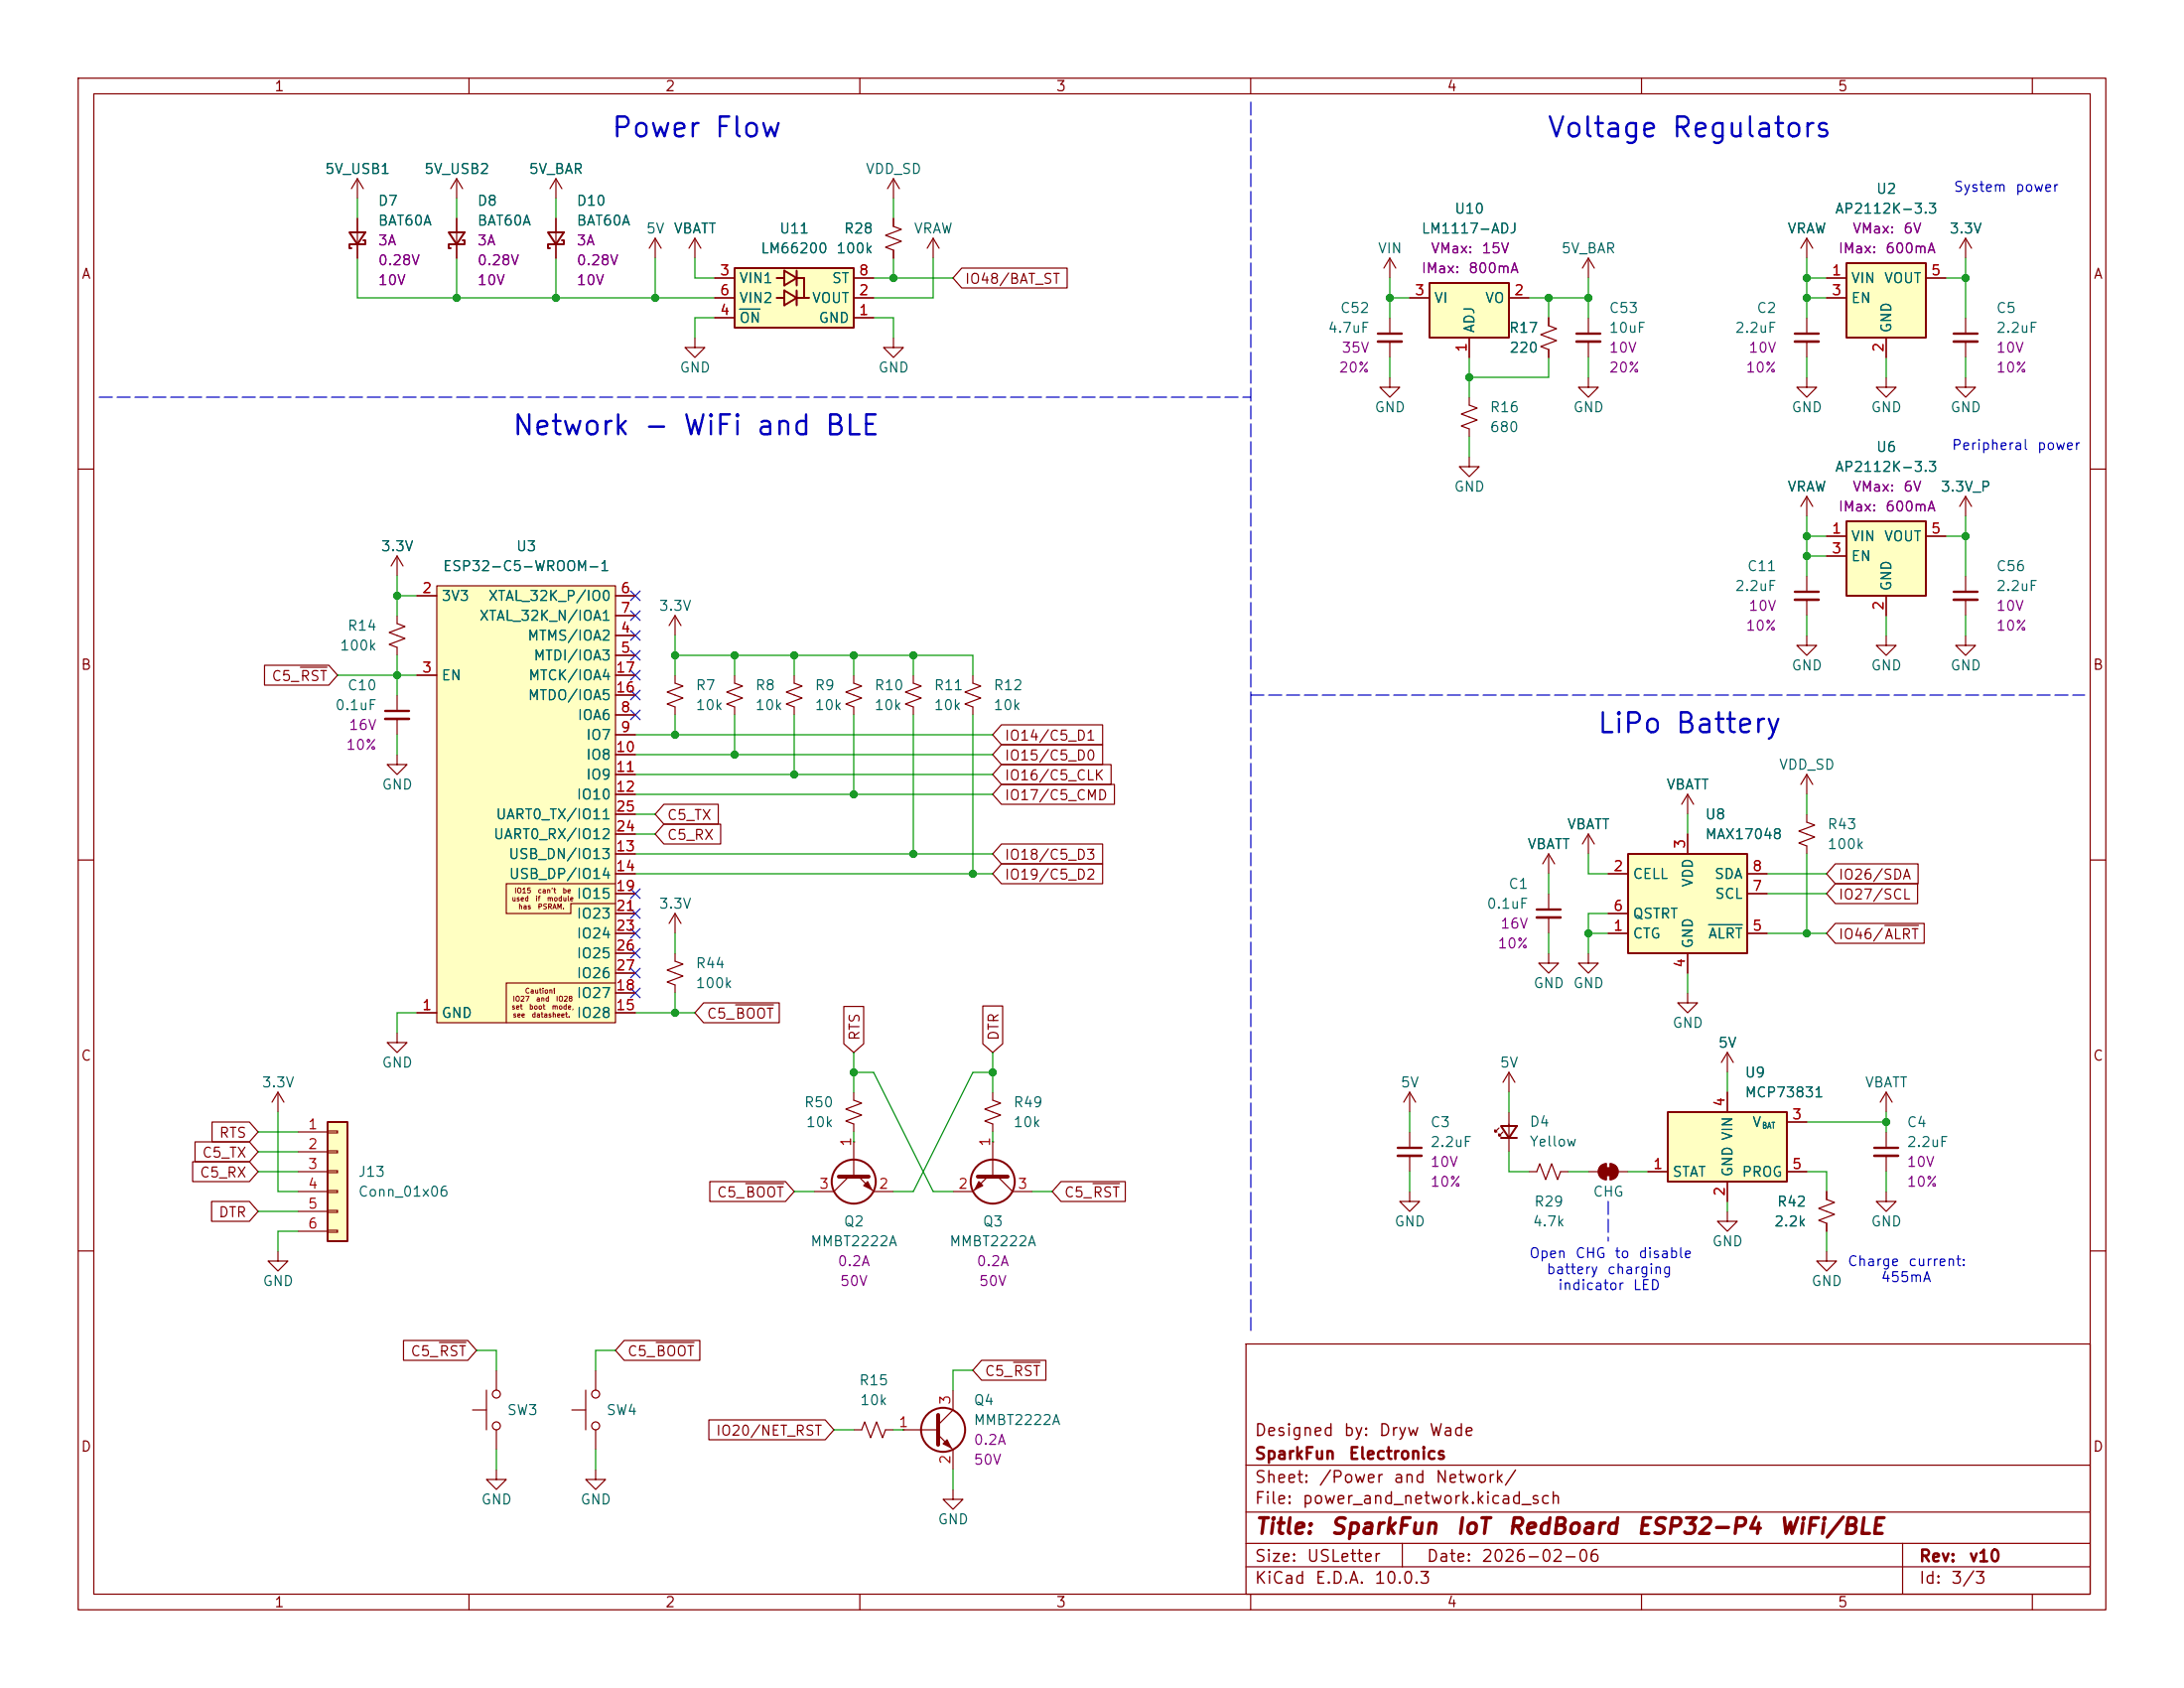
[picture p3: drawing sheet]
<svg xmlns="http://www.w3.org/2000/svg" width="279mm" height="216mm" viewBox="0 0 279 216" stroke-linecap="round" stroke-linejoin="round" font-family="sans-serif">
<g fill="none" stroke="#840000" stroke-width=".15">
<path d="M10 10h259.4v195.9h-259.4zM12 12h255.4v191.9h-255.4zM60 10v2M110 10v2M160 10v2M210 10v2M260 10v2M71.1 22.9l-.7 1.2M71.1 22.9l.8 1.2M71.1 22.9v2.5M177.8 33l-.8 1.3M177.8 33l.8 1.3"/>
<path d="M177.8 33v2.6M203.2 33l-.8 1.3M203.2 33l.8 1.3M203.2 33v2.6M241.3 48.3v1.2h1.3l-1.3 1.3-1.3-1.3h1.3M10 60h2M231.1 73.7v2M231.1 76.7v2M267.4 60h2M116.8 86.4v1l1.1 .4-2.1 .7 2.1 .8-2.1 .7 1 .4v1M10 110h2M267.4 110h2"/>
<path d="M195.6 149.9h1l.4-1.1 .7 2.1 .8-2.1 .8 2.1 .3-1h1.1M10 160h2M159.4 171.9h108v32h-108zM267.4 160h2M159.4 197.4h108M159.4 193.4h108M159.4 187.4h108M179.4 197.4v3M243.4 197.4v6.5M60 203.9v2M110 203.9v2M159.4 200.4h108"/>
<path d="M160 203.9v2M210 203.9v2M260 203.9v2"/>
</g>
<path d="M229.6 75.7h3.1" fill="none" stroke="#840000" stroke-width=".3"/>
<path d="M229.6 76.7h3.1" fill="none" stroke="#840000" stroke-width=".33"/>
<path d="M182.9 36.2h10.1v7h-10.1z" fill="#ffffc2"/>
<path d="M182.9 36.2h10.1v7h-10.1z" fill="none" stroke="#840000" stroke-width=".25"/>
<g fill="none" stroke="#840000" stroke-width=".15">
<path d="M180.3 38.1h2.6M193 38.1h2.6M231.1 30.5l-.7 1.3M231.1 30.5l.8 1.3M231.1 30.5v2.5M88.9 43.2v1.3h1.3l-1.3 1.2-1.3-1.2h1.3M114.3 43.2v1.3h1.3l-1.3 1.2-1.3-1.2h1.3M188 43.2v2.5M94 86.4v1l1 .4-2 .7 2 .8-2 .7 1 .4v1M101.6 86.4v1l1 .4-2 .7 2 .8-2 .7 1 .4v1M124.5 86.4v1l1 .4-2.1 .7 2.1 .8-2.1 .7 1.1 .4v1M198.1 109.2l-.7 1.3"/>
<path d="M198.1 109.2l.8 1.3M198.1 109.2v2.6M198.1 114.3v2M198.1 117.3v2.1M180.3 139.7v2.5M180.3 139.7l-.7 1.3M180.3 139.7l.8 1.3M193 137.2l-.7 1.2M193 137.2l.8 1.2M193 137.2v2.5M198.1 121.9v1.3h1.3l-1.3 1.3-1.3-1.3h1.3M215.9 127v1.3h1.3l-1.3 1.2-1.3-1.2h1.3"/>
<path d="M180.3 152.4v1.3h1.3l-1.3 1.2-1.2-1.2h1.2M180.3 144.8v2M180.3 147.8v2.1"/>
</g>
<path d="M196.6 116.3h3M178.8 146.8h3.1" fill="none" stroke="#840000" stroke-width=".3"/>
<path d="M196.6 117.3h3M178.8 147.8h3.1" fill="none" stroke="#840000" stroke-width=".33"/>
<path d="M213.4 142.2h15.2v8.9h-15.2z" fill="#ffffc2"/>
<path d="M70.1 29.7h2l-1 1.5zM71.9 30.7h.2v.5h-2v.6h.3M213.4 142.2h15.2v8.9h-15.2z" fill="none" stroke="#840000" stroke-width=".25"/>
<path d="M71.1 27.9v5.1M221 134.6v2.6M221 139.7v2.5M221 134.6l-.8 1.3M221 134.6l.7 1.3M210.8 149.9h2.6M221 151.1v2.6M228.6 149.9h2.5M228.6 143.5h2.5" fill="none" stroke="#840000" stroke-width=".15"/>
<path d="M236.2 66.7h10.2v9.5h-10.2z" fill="#ffffc2"/>
<path d="M57.4 29.7h2l-1 1.5zM59.2 30.7h.2v.5h-2v.6h.3M236.2 66.7h10.2v9.5h-10.2z" fill="none" stroke="#840000" stroke-width=".25"/>
<g fill="none" stroke="#840000" stroke-width=".15">
<path d="M58.4 27.9v5.1M251.5 30.5l-.8 1.3M251.5 30.5l.7 1.3M251.5 30.5v2.5M251.5 40.6v2.1M251.5 43.7v2M233.7 68.6h2.5M233.7 71.1h2.5M241.3 76.2v2.5M246.4 68.6h2.5M231.1 81.3v1.3h1.3l-1.3 1.2-1.2-1.2h1.2M86.4 116.8l-.8 1.3"/>
<path d="M86.4 116.8l.7 1.3M86.4 116.8v2.6"/>
</g>
<path d="M249.9 42.7h3.1" fill="none" stroke="#840000" stroke-width=".3"/>
<path d="M249.9 43.7h3.1" fill="none" stroke="#840000" stroke-width=".33"/>
<path d="M41.9 143.5h2.5v15.3h-2.5z" fill="#ffffc2"/>
<path d="M41.9 143.5h2.5v15.3h-2.5z" fill="none" stroke="#840000" stroke-width=".25"/>
<g fill="none" stroke="#840000" stroke-width=".15">
<path d="M188 50.8v1l1 .4-2.1 .8 2.1 .7-2.1 .8 1.1 .4v1M188 58.4v1.3h1.2l-1.2 1.3-1.3-1.3h1.3M251.5 48.3v1.2h1.2l-1.2 1.3-1.3-1.3h1.3M251.5 63.5l.7 1.3M251.5 63.5v2.5M251.5 73.7v2M251.5 76.7v2M251.5 63.5l-.8 1.3M241.3 81.3v1.3h1.3l-1.3 1.2-1.3-1.2h1.3M251.5 81.3v1.3h1.2l-1.2 1.2-1.3-1.2h1.3M50.8 132.1v1.3h1.3l-1.3 1.2-1.3-1.2h1.3M241.3 139.7l-.8 1.3"/>
<path d="M241.3 139.7l.8 1.3M241.3 139.7v2.5M38.1 144.8h3.8M38.1 147.3h3.8M38.1 149.9h3.8M38.1 152.4h3.8M38.1 154.9h3.8M38.1 157.5h3.8M41.9 144.7h1.3v.2h-1.3zM41.9 147.2h1.3v.2h-1.3zM41.9 149.7h1.3v.3h-1.3zM41.9 152.3h1.3v.2h-1.3z"/>
<path d="M41.9 154.8h1.3v.3h-1.3zM41.9 157.4h1.3v.2h-1.3zM203.2 149.9h1.3M204.8 149.1l.3-.2 .4-.1v2.1a1.02 1.02 0 0 1-.9-.7 1.02 1.02 0 0 1 .2-1.1zM206 148.8a1.02 1.02 0 0 1 1 1.1 1.02 1.02 0 0 1-1 1zM207 149.9h1.3M221 154.9v1.3h1.2l-1.2 1.3-1.3-1.3h1.3M241.3 152.4v1.3h1.3l-1.3 1.2-1.3-1.2h1.3M233.7 160v1.3h1.2l-1.2 1.3-1.3-1.3h1.3M63.5 188v1.2h1.3l-1.3 1.3-1.3-1.3h1.3"/>
</g>
<g fill="#840000" stroke="#840000" stroke-width=".15">
<path d="M205.2 149.4h1v1h-1z"/>
<path d="M204.8 149.1l.3-.2 .4-.1v2.1a1.02 1.02 0 0 1-.9-.7 1.02 1.02 0 0 1 .2-1.1z"/>
<path d="M206 148.8a1.02 1.02 0 0 1 1 1.1 1.02 1.02 0 0 1-1 1z"/>
</g>
<path d="M249.9 75.7h3.1" fill="none" stroke="#840000" stroke-width=".3"/>
<path d="M249.9 76.7h3.1" fill="none" stroke="#840000" stroke-width=".33"/>
<path d="M236.2 33.7h10.2v9.5h-10.2z" fill="#ffffc2"/>
<path d="M236.2 33.7h10.2v9.5h-10.2zM192 144h2.1l-1.1 1.5zM192 145.5h2.1" fill="none" stroke="#840000" stroke-width=".25"/>
<g fill="none" stroke="#840000" stroke-width=".15">
<path d="M45.7 22.9l-.7 1.2M45.7 22.9l.8 1.2M45.7 22.9v2.5M233.7 35.6h2.5M233.7 38.1h2.5M246.4 35.6h2.5M177.8 48.3v1.2h1.3l-1.3 1.3-1.3-1.3h1.3M177.8 40.6v2.1M177.8 43.7v2M198.1 40.6v1.1l1 .3-2 .8 2 .8-2 .7 1 .4v1M203.2 48.3v1.2h1.3l-1.3 1.3-1.3-1.3h1.3M203.2 40.6v2.1"/>
<path d="M203.2 43.7v2M231.1 48.3v1.2h1.3l-1.3 1.3-1.2-1.3h1.2M231.1 40.6v2.1M231.1 43.7v2M241.3 43.2v2.5M231.1 63.5v2.5M231.1 63.5l-.7 1.3M231.1 63.5l.8 1.3M231.1 99.1v2.5M231.1 99.1l-.7 1.2M231.1 99.1l.8 1.2M203.2 106.7l-.8 1.3"/>
<path d="M203.2 106.7l.8 1.3M203.2 106.7v2.5M215.9 101.6l-.8 1.3M215.9 101.6l.8 1.3M215.9 101.6v2.5M231.1 104.1v1.1l1.1 .3-2.1 .8 2.1 .8-2.1 .7 1 .4v1M35.6 139.7l-.8 1.3M35.6 139.7l.7 1.3M35.6 139.7v2.5M203.2 121.9v1.3h1.3l-1.3 1.3-1.3-1.3h1.3M191.8 144.3l-.5 .5v-.3v.3h.2M192.3 144.8l-.5 .5v-.3v.3h.2"/>
<path d="M193 142.2v5.1M233.7 152.4v1l1 .4-2 .8 2 .7-2 .8 1 .4v1M241.3 144.8v2M241.3 147.8v2.1M35.6 160v1.3h1.2l-1.2 1.3-1.3-1.3h1.3M62.2 177.8v5.1M63.5 175.3v2.5M74.9 177.8v5.1M76.2 175.3v2.5M60.5 180.3h1.7M63.5 182.9v2.5M73.2 180.3h1.7"/>
<path d="M76.2 188v1.2h1.3l-1.3 1.3-1.3-1.3h1.3M76.2 182.9v2.5"/>
<circle cx="63.5" cy="178.3" r=".51"/>
<circle cx="76.2" cy="178.3" r=".51"/>
<circle cx="63.5" cy="182.4" r=".51"/>
<circle cx="76.2" cy="182.4" r=".51"/>
</g>
<path d="M176.3 42.7h3M201.7 42.7h3M229.6 42.7h3.1M239.8 146.8h3" fill="none" stroke="#840000" stroke-width=".3"/>
<path d="M176.3 43.7h3M201.7 43.7h3M229.6 43.7h3.1M239.8 147.8h3" fill="none" stroke="#840000" stroke-width=".33"/>
<path d="M208.3 109.2h15.2v12.7h-15.2z" fill="#ffffc2"/>
<path d="M208.3 109.2h15.2v12.7h-15.2z" fill="none" stroke="#840000" stroke-width=".25"/>
<g fill="none" stroke="#840000" stroke-width=".15">
<path d="M83.8 30.5l-.7 1.3M83.8 30.5l.8 1.3M83.8 30.5v2.5M88.9 30.5l-.8 1.3M88.9 30.5l.8 1.3M88.9 30.5v2.5M205.7 119.4h2.6M205.7 111.8h2.6M205.7 116.8h2.6M215.9 106.7v2.5M223.5 119.4h2.6M223.5 111.8h2.6"/>
<path d="M223.5 114.3h2.6M215.9 121.9v2.6"/>
</g>
<path d="M218.6 118.3h4.3" fill="none" stroke="#006464" stroke-width=".15"/>
<path d="M94 34.3h15.2v7.6h-15.2z" fill="#ffffc2"/>
<g fill="none" stroke="#840000" stroke-width=".25">
<path d="M44.7 29.7h2l-1 1.5zM46.5 30.7h.2v.5h-2v.6h.3M94 34.3h15.2v7.6h-15.2zM99.4 35.6h.9M99.4 38.1h.9M100.3 34.6l1.6 1-1.6 .9zM100.3 37.1l1.6 1-1.6 1zM101.9 35.6h1v2.5M101.9 38.1h1.6M101.9 34.6v1.9M101.9 37.1v2"/>
<circle cx="109.2" cy="151.1" r="2.82"/>
<circle cx="127" cy="151.1" r="2.82"/>
<circle cx="120.6" cy="182.9" r="2.82"/>
</g>
<g fill="none" stroke="#840000" stroke-width=".15">
<path d="M45.7 27.9v5.1M58.4 22.9l-.7 1.2M58.4 22.9l.8 1.2M58.4 22.9v2.5M91.4 38.1h2.6M91.4 35.6h2.6M109.2 38.1h2.6M109.2 35.6h2.6M114.3 27.9v1.1l1 .3-2 .8 2 .8-2 .7 1 .4v1M114.3 22.9l-.8 1.2M114.3 22.9l.8 1.2M114.3 22.9v2.5"/>
<path d="M119.4 30.5l-.8 1.3M119.4 30.5l.7 1.3M119.4 30.5v2.5M91.4 40.6h2.6M109.2 40.6h2.6M109.2 139.7v1l1 .4-2 .8 2 .7-2 .8 1 .4v1M127 139.7v1l1 .4-2 .8 2 .7-2 .8 1 .4v1M108.6 150.5l-1.9 1.9h-2.6M109.2 146.1h.1M109.2 146.1v4.4M109.9 150.5l1.9 1.9h2.5M126.4 150.5l-1.9 1.9h-2.6"/>
<path d="M127 146.1h.1M127 146.1v4.4M127.6 150.5l1.9 1.9h2.6M121.9 177.8v2.5l-1.9 1.9M109.2 182.9h1l.4-1 .8 2 .7-2 .8 2 .4-1h1M115.6 182.9h.1M115.6 182.9h4.4M120 183.5l1.9 1.9v2.6M121.9 190.5v1.3h1.3l-1.3 1.2-1.3-1.2h1.3"/>
</g>
<path d="M94.6 39.5h2.6" fill="none" stroke="#006464" stroke-width=".15"/>
<path d="M107.3 150.5h3.8M125.1 150.5h3.8M120 181v3.8" fill="none" stroke="#840000" stroke-width=".51"/>
<g fill="#840000" stroke="#840000" stroke-width=".15">
<path d="M120.6 184.7l.6-.5 .5 1z"/>
<path d="M125.2 151.1l.5 .5-1 .5z"/>
<path d="M110.5 151.6l.5-.5 .5 1z"/>
</g>
<path d="M55.9 74.9h22.8v55.9h-22.8z" fill="#ffffc2"/>
<g fill="none" stroke="#840000" stroke-width=".15">
<path d="M45.7 27.9v1.8M45.7 31.2v1.8M58.4 27.9v1.8M58.4 31.2v1.8M71.1 27.9v1.8M71.1 31.2v1.8M91.4 38.1h2.6M91.4 35.6h2.6M109.2 38.1h2.6M109.2 35.6h2.6M114.3 27.9v1.1M114.3 32v1"/>
<path d="M123 34.3h13.5v2.5h-13.5l-1.1-1.2zM180.3 38.1h2.6M193 38.1h2.6M233.7 38.1h2.5M233.7 35.6h2.5M246.4 35.6h2.5M91.4 40.6h2.6M109.2 40.6h2.6M188 43.2v2.5M198.1 40.6v1.1M198.1 44.7v1M241.3 43.2v2.5"/>
<path d="M50.8 78.7v1.1l1 .3-2 .8 2 .8-2 .7 1 .4v1M50.8 71.1v2.6M50.8 71.1l-.8 1.3M50.8 71.1l.8 1.3M53.3 76.2h2.6M55.9 74.9h22.8v55.9h-22.8zM78.7 76.2h2.6M78.7 78.7h2.6M86.4 78.7v2.6M86.4 78.7l-.8 1.3M86.4 78.7l.7 1.3M233.7 68.6h2.5"/>
<path d="M233.7 71.1h2.5M241.3 76.2v2.5M246.4 68.6h2.5M33.8 85.1h8.3l1.1 1.3-1.1 1.2h-8.3zM38.4 85.3h3.4M50.8 96.5v1.3h1.3l-1.3 1.3-1.3-1.3h1.3M50.8 88.9v2M50.8 91.9v2.1M53.3 86.4h2.6M78.7 86.4h2.6M78.7 81.3h2.6M78.7 83.8h2.6"/>
<path d="M78.7 91.4h2.6M78.7 94h2.6M78.7 96.5h2.6M78.7 99.1h2.6M78.7 88.9h2.6M86.4 86.4v1l1 .4-2.1 .7 2.1 .8-2.1 .7 1.1 .4v1M109.2 86.4v1l1 .4-2 .7 2 .8-2 .7 1 .4v1M128.1 92.7h13v2.6h-13l-1.1-1.3zM128.1 97.8h14v2.5h-14l-1.1-1.2zM128.1 95.2h13v2.6h-13l-1.1-1.3zM78.7 113h-13.9v3.8h8.2v-1.2h5.7M78.7 101.6h2.6"/>
<path d="M78.7 109.2h2.6M78.7 111.8h2.6M78.7 114.3h2.6M78.7 116.8h2.6M78.7 119.4h2.6M78.7 106.7h2.6M78.7 104.1h2.6M84.9 105.4h7.3v2.6h-7.3l-1.1-1.3zM84.9 102.9h7v2.5h-7l-1.1-1.3zM128.1 110.5h13v2.5h-13l-1.1-1.2zM128.1 107.9h13v2.6h-13l-1.1-1.3zM128.1 100.3h14.5v2.6h-14.5l-1.1-1.3z"/>
<path d="M205.7 111.8h2.6M205.7 116.8h2.6M205.7 119.4h2.6M215.9 106.7v2.5M223.5 111.8h2.6M223.5 114.3h2.6M223.5 119.4h2.6M234.8 118.1h11.4v2.6h-11.4l-1.1-1.3zM234.8 113h10.5v2.6h-10.5l-1.1-1.3zM234.8 110.5h10.6v2.5h-10.6l-1.1-1.2zM241.1 118.4h4.3M53.3 129.5h2.6"/>
<path d="M78.7 125.7h-13.9v5.1M78.7 129.5h2.6M78.7 127h2.6M78.7 121.9h2.6M78.7 124.5h2.6M86.4 121.9v1l1 .4-2.1 .8 2.1 .7-2.1 .8 1.1 .4v1M90 128.3h9.7v2.5h-9.7l-1.1-1.3zM94.1 128.5h4.9M107.9 128.7h2.6v4.8l-1.3 1.1-1.3-1.1zM125.7 128.7h2.6v4.8l-1.3 1.1-1.3-1.1zM215.9 121.9v2.6M221 139.7v2.5"/>
<path d="M24.6 148.6h7.3l1.1 1.3-1.1 1.2h-7.3zM25 146h6.9l1.1 1.3-1.1 1.3h-6.9zM27.1 153.7h4.8l1.1 1.2-1.1 1.3h-4.8zM27.1 143.5h4.8l1.1 1.3-1.1 1.3h-4.8zM90.8 151.1h9.7l1.1 1.3-1.1 1.3h-9.7zM95.4 151.4h4.8M135.7 151.1h8.3v2.6h-8.3l-1.1-1.3zM139.8 151.4h3.4M210.8 149.9h2.6M221 151.1v2.6M228.6 149.9h2.5M228.6 143.5h2.5"/>
<path d="M233.7 152.4v1M233.7 156.5v1M51.6 171.4h8.2l1.2 1.3-1.2 1.3h-8.2zM56.2 171.7h3.4M79.9 171.4h9.6v2.6h-9.6l-1.2-1.3zM83.9 171.7h4.9M125.6 174h8.2v2.5h-8.2l-1.1-1.2zM129.7 174.2h3.4M90.7 181.6h14.9l1.1 1.3-1.1 1.3h-14.9z"/>
</g>
<path d="M49.3 90.9h3" fill="none" stroke="#840000" stroke-width=".3"/>
<path d="M49.3 91.9h3" fill="none" stroke="#840000" stroke-width=".33"/>
<path d="M12.7 50.8h147.3M160 88.9h106.7M205.7 153.7v5.1M160 170.2v-157.5" fill="none" stroke="#0000c2" stroke-width=".15" stroke-dasharray="1.7 .6"/>
<g fill="none" stroke="#009600" stroke-width=".15">
<path d="M45.7 33v5.1h45.7M45.7 25.4v2.5M58.4 25.4v2.5M58.4 33v5.1M71.1 25.4v2.5M71.1 33v5.1M83.8 33v5.1M88.9 33v2.6h2.5M111.8 35.6h10.1M114.3 25.4v2.5M114.3 33v2.6M119.4 33v5.1h-7.6"/>
<path d="M177.8 38.1h2.5M177.8 35.6v5M195.6 38.1h7.6M198.1 38.1v2.5M203.2 35.6v5M231.1 33v7.6M231.1 38.1h2.6M231.1 35.6h2.6M248.9 35.6h2.6M251.5 33v7.6M91.4 40.6h-2.5v2.6M111.8 40.6h2.5v2.6"/>
<path d="M177.8 45.7v2.6M188 45.7v5.1M188 55.9v2.5M198.1 45.7v2.6h-10.1M203.2 45.7v2.6M231.1 45.7v2.6M241.3 45.7v2.6M251.5 45.7v2.6M50.8 73.7v5M50.8 76.2h2.5M231.1 66v7.7M231.1 78.7v2.6"/>
<path d="M231.1 68.6h2.6M231.1 71.1h2.6M241.3 78.7v2.6M248.9 68.6h2.6M251.5 66v7.7M251.5 78.7v2.6M43.2 86.4h10.1M50.8 83.8v5.1M50.8 94v2.5M81.3 99.1h45.7M81.3 94h45.7M81.3 96.5h45.7"/>
<path d="M86.4 83.8h38.1v2.6M86.4 81.3v5.1M86.4 91.4v2.6M94 83.8v2.6M94 91.4v5.1M101.6 83.8v2.6M101.6 91.4v7.7M109.2 83.8v2.6M109.2 91.4v10.2M116.8 83.8v2.6M116.8 91.4v17.8M124.5 91.4v20.4"/>
<path d="M81.3 109.2h45.7M81.3 111.8h45.7M81.3 106.7h2.5M81.3 104.1h2.5M81.3 101.6h45.7M86.4 119.4v2.5M198.1 111.8v2.5M198.1 119.4v2.5M203.2 109.2v2.6h2.5M203.2 119.4h2.5M205.7 116.8h-2.5v5.1M215.9 104.1v2.6"/>
<path d="M226.1 111.8h7.6M226.1 114.3h7.6M226.1 119.4h7.6M231.1 101.6v2.5M231.1 109.2v10.2M53.3 129.5h-2.5v2.6M81.3 129.5h7.6M86.4 127v2.5M109.2 134.6v5.1M109.2 137.2h2.6l7.6 15.2h2.5M127 137.2h-2.5l-7.7 15.2h-2.5M127 134.6v5.1"/>
<path d="M193 139.7v2.5M215.9 124.5v2.5M221 137.2v2.5M33 149.9h5.1M33 154.9h5.1M33 147.3h5.1M33 144.8h5.1M35.6 142.2v10.2h2.5M38.1 157.5h-2.5v2.5M101.6 152.4h2.5M109.2 144.8v1.3M127 144.8v1.3"/>
<path d="M132.1 152.4h2.5M180.3 142.2v2.6M180.3 149.9v2.5M193 147.3v2.6h2.6M200.7 149.9h2.5M208.3 149.9h2.5M221 153.7v1.2M231.1 149.9h2.6v2.5M231.1 143.5h10.2M233.7 157.5v2.5M241.3 142.2v2.6M241.3 149.9v2.5"/>
<path d="M61 172.7h2.5v2.6M78.7 172.7h-2.5v2.6M124.5 175.3h-2.6v2.5M63.5 185.4v2.6M76.2 185.4v2.6M106.7 182.9h2.5M114.3 182.9h1.3M121.9 188v2.5"/>
</g>
<g fill="none" stroke="#000084" stroke-width=".15">
<path d="M80.7 75.6l1.2 1.2M80.7 78.1l1.2 1.2M81.9 75.6l-1.2 1.2M81.9 78.1l-1.2 1.2M80.7 80.7l1.2 1.2M80.7 83.2l1.2 1.2M80.7 90.8l1.2 1.2M80.7 88.3l1.2 1.2M80.7 85.8l1.2 1.2M81.9 80.7l-1.2 1.2M81.9 83.2l-1.2 1.2M81.9 90.8l-1.2 1.2"/>
<path d="M81.9 88.3l-1.2 1.2M81.9 85.8l-1.2 1.2M80.7 116.2l1.2 1.2M80.7 118.8l1.2 1.2M80.7 113.7l1.2 1.2M81.9 116.2l-1.2 1.2M81.9 118.8l-1.2 1.2M81.9 113.7l-1.2 1.2M80.7 121.3l1.2 1.2M80.7 123.9l1.2 1.2M80.7 126.4l1.2 1.2M81.9 121.3l-1.2 1.2"/>
<path d="M81.9 123.9l-1.2 1.2M81.9 126.4l-1.2 1.2"/>
</g>
<path d="M94.6 39.5h2.6M218.6 118.3h4.3" fill="none" stroke="#006464" stroke-width=".15"/>
<g fill="#009600" stroke="#009600" stroke-width=".13">
<circle cx="177.8" cy="38.1" r=".46"/>
<circle cx="114.3" cy="35.6" r=".46"/>
<circle cx="188" cy="48.3" r=".46"/>
<circle cx="198.1" cy="38.1" r=".46"/>
<circle cx="203.2" cy="38.1" r=".46"/>
<circle cx="251.5" cy="35.6" r=".46"/>
<circle cx="251.5" cy="68.6" r=".46"/>
<circle cx="231.1" cy="35.6" r=".46"/>
<circle cx="231.1" cy="38.1" r=".46"/>
<circle cx="203.2" cy="119.4" r=".46"/>
<circle cx="231.1" cy="119.4" r=".46"/>
<circle cx="231.1" cy="68.6" r=".46"/>
<circle cx="231.1" cy="71.1" r=".46"/>
<circle cx="241.3" cy="143.5" r=".46"/>
<circle cx="109.2" cy="137.2" r=".46"/>
<circle cx="124.5" cy="111.8" r=".46"/>
<circle cx="116.8" cy="109.2" r=".46"/>
<circle cx="127" cy="137.2" r=".46"/>
<circle cx="83.8" cy="38.1" r=".46"/>
<circle cx="71.1" cy="38.1" r=".46"/>
<circle cx="58.4" cy="38.1" r=".46"/>
<circle cx="86.4" cy="129.5" r=".46"/>
<circle cx="50.8" cy="86.4" r=".46"/>
<circle cx="50.8" cy="76.2" r=".46"/>
<circle cx="86.4" cy="83.8" r=".46"/>
<circle cx="86.4" cy="94" r=".46"/>
<circle cx="94" cy="96.5" r=".46"/>
<circle cx="101.6" cy="99.1" r=".46"/>
<circle cx="109.2" cy="101.6" r=".46"/>
<circle cx="116.8" cy="83.8" r=".46"/>
<circle cx="109.2" cy="83.8" r=".46"/>
<circle cx="101.6" cy="83.8" r=".46"/>
<circle cx="94" cy="83.8" r=".46"/>
</g>
<g font-size="2.5" fill="#0000c2">
<text x="78.1" y="18.2">Power Flow</text>
<text x="197.8" y="18.2">Voltage Regulators</text>
<text x="65.4" y="56.3">Network - WiFi and BLE</text>
<text x="204.2" y="94.4">LiPo Battery</text>
</g>
<g font-size="2" fill="#840000">
<text x="160.4" y="196.7">Title:</text>
<text x="170.1" y="196.7">SparkFun</text>
<text x="186.1" y="196.7">IoT</text>
<text x="192.7" y="196.7">RedBoard</text>
<text x="209.2" y="196.7">ESP32-P4</text>
<text x="227.5" y="196.7">WiFi/BLE</text>
</g>
<g font-size="1.5" fill="#840000">
<text x="160.4" y="184">Designed</text>
<text x="171.8" y="184">by:</text>
<text x="176.3" y="184">Dryw</text>
<text x="182.7" y="184">Wade</text>
<text x="160.4" y="190">Sheet:</text>
<text x="160.4" y="187">SparkFun</text>
<text x="168.6" y="190">/Power</text>
<text x="172.4" y="187">Electronics</text>
<text x="178.1" y="190">and</text>
<text x="183.5" y="190">Network/</text>
<text x="160.4" y="192.7">File:</text>
<text x="166.5" y="192.7">power_and_network.kicad_sch</text>
<text x="160.4" y="202.9">KiCad</text>
<text x="160.4" y="200.1">Size:</text>
<text x="167.1" y="200.1">USLetter</text>
<text x="168.1" y="202.9">E.D.A.</text>
<text x="175.7" y="202.9">10.0.3</text>
<text x="182.4" y="200.1">Date:</text>
<text x="189.4" y="200.1">2026-02-06</text>
<text x="245.4" y="200.1">Rev:</text>
<text x="245.4" y="202.9">Id:</text>
<text x="249.5" y="202.9">3/3</text>
<text x="251.8" y="200.1">v10</text>
</g>
<g font-size="1.3" fill="#840000">
<text x="35" y="12">1</text>
<text x="85" y="12">2</text>
<text x="135" y="12">3</text>
<text x="185" y="12">4</text>
<text x="235" y="12">5</text>
<text x="10.3" y="36">A</text>
<text x="267.7" y="36">A</text>
<text x="123.3" y="36.6">IO48/BAT_ST</text>
<text x="10.3" y="86">B</text>
<text x="34.7" y="87.4">C5_RST</text>
<text x="267.7" y="86">B</text>
<text x="128.4" y="95">IO14/C5_D1</text>
<text x="128.4" y="100.1">IO16/C5_CLK</text>
<text x="128.4" y="97.6">IO15/C5_D0</text>
<text x="85.2" y="107.7">C5_RX</text>
<text x="85.2" y="105.2">C5_TX</text>
<text x="128.4" y="102.7">IO17/C5_CMD</text>
<text x="128.4" y="112.8">IO19/C5_D2</text>
<text x="128.4" y="110.3">IO18/C5_D3</text>
<text x="235.1" y="112.8">IO26/SDA</text>
<text x="235.1" y="115.4">IO27/SCL</text>
<text x="235.1" y="120.4">IO46/ALRT</text>
<text x="90.3" y="130.6">C5_BOOT</text>
<text x="10.3" y="136">C</text>
<text x="110.3" y="133.2" transform="rotate(-90 110.3 133.2)">RTS</text>
<text x="128.1" y="133.2" transform="rotate(-90 128.1 133.2)">DTR</text>
<text x="267.7" y="136">C</text>
<text x="25.8" y="148.4">C5_TX</text>
<text x="27.9" y="145.8">RTS</text>
<text x="25.5" y="150.9">C5_RX</text>
<text x="91.6" y="153.5">C5_BOOT</text>
<text x="136" y="153.5">C5_RST</text>
<text x="27.9" y="156">DTR</text>
<text x="52.4" y="173.8">C5_RST</text>
<text x="80.2" y="173.8">C5_BOOT</text>
<text x="125.9" y="176.3">C5_RST</text>
<text x="10.3" y="186">D</text>
<text x="91.5" y="183.9">IO20/NET_RST</text>
<text x="267.7" y="186">D</text>
<text x="35" y="205.9">1</text>
<text x="85" y="205.9">2</text>
<text x="135" y="205.9">3</text>
<text x="185" y="205.9">4</text>
<text x="235" y="205.9">5</text>
</g>
<g font-size="1.3" fill="#006464">
<text x="41.5" y="22.6">5V_USB1</text>
<text x="54.2" y="22.6">5V_USB2</text>
<text x="67.6" y="22.6">5V_BAR</text>
<text x="110.7" y="22.6">VDD_SD</text>
<text x="48.3" y="26.6">D7</text>
<text x="48.3" y="29.2">BAT60A</text>
<text x="61" y="26.6">D8</text>
<text x="61" y="29.2">BAT60A</text>
<text x="73.7" y="26.6">D10</text>
<text x="73.7" y="29.2">BAT60A</text>
<text x="186" y="27.6">U10</text>
<text x="234.7" y="27.6">AP2112K-3.3</text>
<text x="239.9" y="25.1">U2</text>
<text x="82.6" y="30.2">5V</text>
<text x="86.1" y="30.2">VBATT</text>
<text x="97.2" y="32.7">LM66200</text>
<text x="99.6" y="30.2">U11</text>
<text x="106.9" y="32.7">100k</text>
<text x="107.9" y="30.2">R28</text>
<text x="116.8" y="30.2">VRAW</text>
<text x="176.2" y="32.7">VIN</text>
<text x="181.8" y="30.2">LM1117-ADJ</text>
<text x="199.7" y="32.7">5V_BAR</text>
<text x="228.6" y="30.2">VRAW</text>
<text x="249.3" y="30.2">3.3V</text>
<text x="94.5" y="36.5">VIN1</text>
<text x="94.5" y="41.6">ON</text>
<text x="94.5" y="39.1">VIN2</text>
<text x="103.8" y="39.1">VOUT</text>
<text x="104.6" y="41.6">GND</text>
<text x="106.3" y="36.5">ST</text>
<text x="171.4" y="40.3">C52</text>
<text x="183.4" y="39.1">VI</text>
<text x="189.9" y="39.1">VO</text>
<text x="205.7" y="40.3">C53</text>
<text x="224.6" y="40.3">C2</text>
<text x="236.7" y="36.5">VIN</text>
<text x="236.7" y="39.1">EN</text>
<text x="241" y="36.5">VOUT</text>
<text x="255.3" y="40.3">C5</text>
<text x="86.9" y="48">GND</text>
<text x="112.3" y="48">GND</text>
<text x="169.8" y="42.9">4.7uF</text>
<text x="188.9" y="42.7" transform="rotate(-90 188.9 42.7)">ADJ</text>
<text x="192.9" y="42.9">R17</text>
<text x="193" y="45.4">220</text>
<text x="205.7" y="42.9">10uF</text>
<text x="221.9" y="42.9">2.2uF</text>
<text x="242.3" y="42.7" transform="rotate(-90 242.3 42.7)">GND</text>
<text x="255.3" y="42.9">2.2uF</text>
<text x="175.8" y="53">GND</text>
<text x="190.5" y="53">R16</text>
<text x="201.2" y="53">GND</text>
<text x="229.1" y="53">GND</text>
<text x="239.3" y="53">GND</text>
<text x="249.4" y="53">GND</text>
<text x="190.5" y="55.6">680</text>
<text x="239.9" y="58.1">U6</text>
<text x="185.9" y="63.2">GND</text>
<text x="228.6" y="63.2">VRAW</text>
<text x="234.7" y="60.7">AP2112K-3.3</text>
<text x="248.2" y="63.2">3.3V_P</text>
<text x="48.6" y="70.8">3.3V</text>
<text x="65.9" y="70.8">U3</text>
<text x="236.7" y="69.6">VIN</text>
<text x="241" y="69.6">VOUT</text>
<text x="56.4" y="77.2">3V3</text>
<text x="56.6" y="73.4">ESP32-C5-WROOM-1</text>
<text x="62.4" y="77.2">XTAL_32K_P/IO0</text>
<text x="221.9" y="75.9">2.2uF</text>
<text x="223.4" y="73.4">C11</text>
<text x="236.7" y="72.1">EN</text>
<text x="242.3" y="75.7" transform="rotate(-90 242.3 75.7)">GND</text>
<text x="255.3" y="73.4">C56</text>
<text x="255.3" y="75.9">2.2uF</text>
<text x="43.4" y="83.5">100k</text>
<text x="44.4" y="81">R14</text>
<text x="61.2" y="79.7">XTAL_32K_N/IOA1</text>
<text x="67.4" y="82.3">MTMS/IOA2</text>
<text x="84.2" y="78.4">3.3V</text>
<text x="44.4" y="88.6">C10</text>
<text x="56.4" y="87.3">EN</text>
<text x="67.4" y="89.9">MTDO/IOA5</text>
<text x="67.5" y="87.3">MTCK/IOA4</text>
<text x="68.2" y="84.8">MTDI/IOA3</text>
<text x="88.9" y="88.6">R7</text>
<text x="96.5" y="88.6">R8</text>
<text x="104.1" y="88.6">R9</text>
<text x="111.8" y="88.6">R10</text>
<text x="119.4" y="88.6">R11</text>
<text x="127" y="88.6">R12</text>
<text x="229.1" y="86.1">GND</text>
<text x="239.3" y="86.1">GND</text>
<text x="249.4" y="86.1">GND</text>
<text x="42.8" y="91.1">0.1uF</text>
<text x="73.8" y="92.4">IOA6</text>
<text x="74.9" y="95">IO7</text>
<text x="88.9" y="91.1">10k</text>
<text x="96.5" y="91.1">10k</text>
<text x="104.1" y="91.1">10k</text>
<text x="111.8" y="91.1">10k</text>
<text x="119.4" y="91.1">10k</text>
<text x="127" y="91.1">10k</text>
<text x="48.8" y="101.3">GND</text>
<text x="74.9" y="97.5">IO8</text>
<text x="74.9" y="100">IO9</text>
<text x="213.1" y="101.3">VBATT</text>
<text x="227.5" y="98.8">VDD_SD</text>
<text x="63" y="107.7">UART0_RX/IO12</text>
<text x="63.3" y="105.1">UART0_TX/IO11</text>
<text x="73.7" y="102.6">IO10</text>
<text x="200.4" y="106.4">VBATT</text>
<text x="218.1" y="105.1">U8</text>
<text x="218.1" y="107.7">MAX17048</text>
<text x="233.7" y="106.4">R43</text>
<text x="65" y="110.2">USB_DN/IO13</text>
<text x="65" y="112.7">USB_DP/IO14</text>
<text x="195.3" y="108.9">VBATT</text>
<text x="208.8" y="112.7">CELL</text>
<text x="216.9" y="113.6" transform="rotate(-90 216.9 113.6)">VDD</text>
<text x="219.2" y="112.7">SDA</text>
<text x="233.7" y="108.9">100k</text>
<text x="73.7" y="115.3">IO15</text>
<text x="73.7" y="117.8">IO23</text>
<text x="84.2" y="116.5">3.3V</text>
<text x="190.1" y="116.5">0.1uF</text>
<text x="192.9" y="114">C1</text>
<text x="208.8" y="117.8">QSTRT</text>
<text x="219.3" y="115.3">SCL</text>
<text x="73.7" y="120.4">IO24</text>
<text x="73.7" y="122.9">IO25</text>
<text x="73.7" y="125.4">IO26</text>
<text x="88.9" y="124.2">R44</text>
<text x="208.8" y="120.4">CTG</text>
<text x="216.9" y="121.4" transform="rotate(-90 216.9 121.4)">GND</text>
<text x="218.5" y="120.4">ALRT</text>
<text x="56.4" y="130.5">GND</text>
<text x="73.7" y="130.5">IO28</text>
<text x="73.7" y="128">IO27</text>
<text x="88.9" y="126.7">100k</text>
<text x="196.1" y="126.7">GND</text>
<text x="201.2" y="126.7">GND</text>
<text x="213.9" y="131.8">GND</text>
<text x="48.8" y="136.9">GND</text>
<text x="191.8" y="136.9">5V</text>
<text x="219.7" y="134.3">5V</text>
<text x="33.4" y="139.4">3.3V</text>
<text x="102.8" y="141.9">R50</text>
<text x="129.5" y="141.9">R49</text>
<text x="179.1" y="139.4">5V</text>
<text x="223.1" y="140.7">MCP73831</text>
<text x="223.1" y="138.1">U9</text>
<text x="238.5" y="139.4">VBATT</text>
<text x="103" y="144.5">10k</text>
<text x="129.5" y="144.5">10k</text>
<text x="182.9" y="144.5">C3</text>
<text x="182.9" y="147">2.2uF</text>
<text x="195.6" y="144.4">D4</text>
<text x="195.6" y="147">Yellow</text>
<text x="224.1" y="144.5">V</text>
<text x="243.8" y="144.5">C4</text>
<text x="243.8" y="147">2.2uF</text>
<text x="45.7" y="153.4">Conn_01x06</text>
<text x="45.7" y="150.8">J13</text>
<text x="196.2" y="154.6">R29</text>
<text x="203.7" y="153.4">CHG</text>
<text x="213.9" y="150.8">STAT</text>
<text x="222" y="150.6" transform="rotate(-90 222 150.6)">GND VIN</text>
<text x="222.7" y="150.8">PROG</text>
<text x="227.2" y="154.6">R42</text>
<text x="103.6" y="159.7">MMBT2222A</text>
<text x="107.8" y="157.2">Q2</text>
<text x="121.4" y="159.7">MMBT2222A</text>
<text x="125.6" y="157.2">Q3</text>
<text x="178.3" y="157.2">GND</text>
<text x="196" y="157.2">4.7k</text>
<text x="218.9" y="159.7">GND</text>
<text x="226.9" y="157.2">2.2k</text>
<text x="239.3" y="157.2">GND</text>
<text x="33.5" y="164.8">GND</text>
<text x="231.6" y="164.8">GND</text>
<text x="109.8" y="177.5">R15</text>
<text x="64.8" y="181.3">SW3</text>
<text x="77.5" y="181.3">SW4</text>
<text x="109.9" y="180">10k</text>
<text x="124.5" y="180">Q4</text>
<text x="124.5" y="182.6">MMBT2222A</text>
<text x="61.5" y="192.7">GND</text>
<text x="74.2" y="192.7">GND</text>
<text x="119.9" y="195.3">GND</text>
</g>
<g font-size="1.3" fill="#0000c2">
<text x="249.8" y="24.9">System</text>
<text x="257.7" y="24.9">power</text>
<text x="249.6" y="57.9">Peripheral</text>
<text x="260.5" y="57.9">power</text>
<text x="195.5" y="161.2">Open</text>
<text x="201.4" y="161.2">CHG</text>
<text x="206.5" y="161.2">to</text>
<text x="209.5" y="161.2">disable</text>
<text x="197.7" y="163.3">battery</text>
<text x="199.2" y="165.3">indicator</text>
<text x="205.5" y="163.3">charging</text>
<text x="208.8" y="165.3">LED</text>
<text x="236.3" y="162.3">Charge</text>
<text x="240.5" y="164.3">455mA</text>
<text x="244" y="162.3">current:</text>
</g>
<g font-size="1.3" fill="#840084">
<text x="48.3" y="31.7">3A</text>
<text x="48.3" y="34.2">0.28V</text>
<text x="61" y="31.7">3A</text>
<text x="61" y="34.2">0.28V</text>
<text x="73.7" y="31.7">3A</text>
<text x="73.7" y="34.2">0.28V</text>
<text x="181.8" y="35.3">IMax:</text>
<text x="183" y="32.7">VMax:</text>
<text x="187.8" y="35.3">800mA</text>
<text x="189.5" y="32.7">15V</text>
<text x="235.1" y="32.7">IMax:</text>
<text x="236.9" y="30.2">VMax:</text>
<text x="241.1" y="32.7">600mA</text>
<text x="243.4" y="30.2">6V</text>
<text x="48.3" y="36.8">10V</text>
<text x="61" y="36.8">10V</text>
<text x="73.7" y="36.8">10V</text>
<text x="171.2" y="48">20%</text>
<text x="171.5" y="45.4">35V</text>
<text x="205.7" y="45.4">10V</text>
<text x="205.7" y="48">20%</text>
<text x="223.2" y="48">10%</text>
<text x="223.6" y="45.4">10V</text>
<text x="255.3" y="45.4">10V</text>
<text x="255.3" y="48">10%</text>
<text x="235.1" y="65.7">IMax:</text>
<text x="236.9" y="63.2">VMax:</text>
<text x="241.1" y="65.7">600mA</text>
<text x="243.4" y="63.2">6V</text>
<text x="223.2" y="81">10%</text>
<text x="223.6" y="78.4">10V</text>
<text x="255.3" y="78.4">10V</text>
<text x="255.3" y="81">10%</text>
<text x="44.5" y="93.7">16V</text>
<text x="44.2" y="96.2">10%</text>
<text x="191.9" y="119.1">16V</text>
<text x="191.5" y="121.6">10%</text>
<text x="182.9" y="149.6">10V</text>
<text x="243.8" y="149.6">10V</text>
<text x="182.9" y="152.1">10%</text>
<text x="243.8" y="152.1">10%</text>
<text x="107.1" y="162.3">0.2A</text>
<text x="107.4" y="164.8">50V</text>
<text x="124.8" y="162.3">0.2A</text>
<text x="125.1" y="164.8">50V</text>
<text x="124.5" y="185.1">0.2A</text>
<text x="124.5" y="187.7">50V</text>
</g>
<g font-size="1.3" fill="#a90000">
<text x="92" y="35.5">3</text>
<text x="109.8" y="35.5">8</text>
<text x="234.2" y="35.5">1</text>
<text x="246.9" y="35.5">5</text>
<text x="92" y="40.6">4</text>
<text x="92" y="38.1">6</text>
<text x="109.8" y="40.6">1</text>
<text x="109.8" y="38.1">2</text>
<text x="180.9" y="38.1">3</text>
<text x="193.6" y="38.1">2</text>
<text x="234.2" y="38.1">3</text>
<text x="187.9" y="45.2" transform="rotate(-90 187.9 45.2)">1</text>
<text x="241.3" y="45.2" transform="rotate(-90 241.3 45.2)">2</text>
<text x="234.2" y="68.6">1</text>
<text x="234.2" y="71.1">3</text>
<text x="246.9" y="68.6">5</text>
<text x="53.9" y="76.2">2</text>
<text x="79.3" y="76.2">6</text>
<text x="79.3" y="81.3">4</text>
<text x="79.3" y="83.8">5</text>
<text x="79.3" y="78.7">7</text>
<text x="241.3" y="78.2" transform="rotate(-90 241.3 78.2)">2</text>
<text x="53.9" y="86.3">3</text>
<text x="78.7" y="88.9">16</text>
<text x="78.7" y="86.3">17</text>
<text x="79.3" y="91.4">8</text>
<text x="79.3" y="94">9</text>
<text x="78.7" y="96.5">10</text>
<text x="78.7" y="99">11</text>
<text x="78.7" y="101.6">12</text>
<text x="78.7" y="106.7">24</text>
<text x="78.7" y="104.1">25</text>
<text x="78.7" y="109.2">13</text>
<text x="78.7" y="111.7">14</text>
<text x="206.3" y="111.7">2</text>
<text x="215.9" y="108.7" transform="rotate(-90 215.9 108.7)">3</text>
<text x="224.1" y="111.7">8</text>
<text x="78.7" y="114.3">19</text>
<text x="78.7" y="116.8">21</text>
<text x="78.7" y="119.4">23</text>
<text x="206.3" y="119.4">1</text>
<text x="206.3" y="116.8">6</text>
<text x="224.1" y="119.4">5</text>
<text x="224.1" y="114.3">7</text>
<text x="78.7" y="121.9">26</text>
<text x="78.7" y="124.4">27</text>
<text x="215.9" y="123.9" transform="rotate(-90 215.9 123.9)">4</text>
<text x="53.9" y="129.5">1</text>
<text x="78.7" y="129.5">15</text>
<text x="78.7" y="127">18</text>
<text x="221" y="141.7" transform="rotate(-90 221 141.7)">4</text>
<text x="229.2" y="143.5">3</text>
<text x="39.3" y="144.8">1</text>
<text x="39.3" y="147.3">2</text>
<text x="39.3" y="149.8">3</text>
<text x="109.2" y="146.8" transform="rotate(-90 109.2 146.8)">1</text>
<text x="127" y="146.8" transform="rotate(-90 127 146.8)">1</text>
<text x="211.4" y="149.8">1</text>
<text x="229.2" y="149.8">5</text>
<text x="39.3" y="152.4">4</text>
<text x="39.3" y="154.9">5</text>
<text x="104.7" y="152.4">3</text>
<text x="112.3" y="152.4">2</text>
<text x="122.5" y="152.4">2</text>
<text x="130.1" y="152.4">3</text>
<text x="221" y="153.1" transform="rotate(-90 221 153.1)">2</text>
<text x="39.3" y="157.5">6</text>
<text x="121.9" y="179.8" transform="rotate(-90 121.9 179.8)">3</text>
<text x="114.9" y="182.9">1</text>
<text x="121.9" y="187.4" transform="rotate(-90 121.9 187.4)">2</text>
</g>
<text font-size=".8" fill="#006464" x="225.4" y="144.5">BAT</text>
<g font-size=".6" fill="#840000">
<text x="65.4" y="115.4">used</text>
<text x="65.7" y="114.4">IO15</text>
<text x="66.3" y="116.4">has</text>
<text x="68.4" y="115.4">if</text>
<text x="68.7" y="116.4">PSRAM.</text>
<text x="68.7" y="114.4">can't</text>
<text x="69.9" y="115.4">module</text>
<text x="71.9" y="114.4">be</text>
<text x="65.4" y="129.3">set</text>
<text x="65.5" y="128.2">IO27</text>
<text x="65.5" y="130.3">see</text>
<text x="67.1" y="127.2">Caution!</text>
<text x="67.6" y="129.3">boot</text>
<text x="68" y="130.3">datasheet.</text>
<text x="68.5" y="128.2">and</text>
<text x="70.5" y="129.3">mode,</text>
<text x="71.1" y="128.2">IO28</text>
</g>
</svg>
